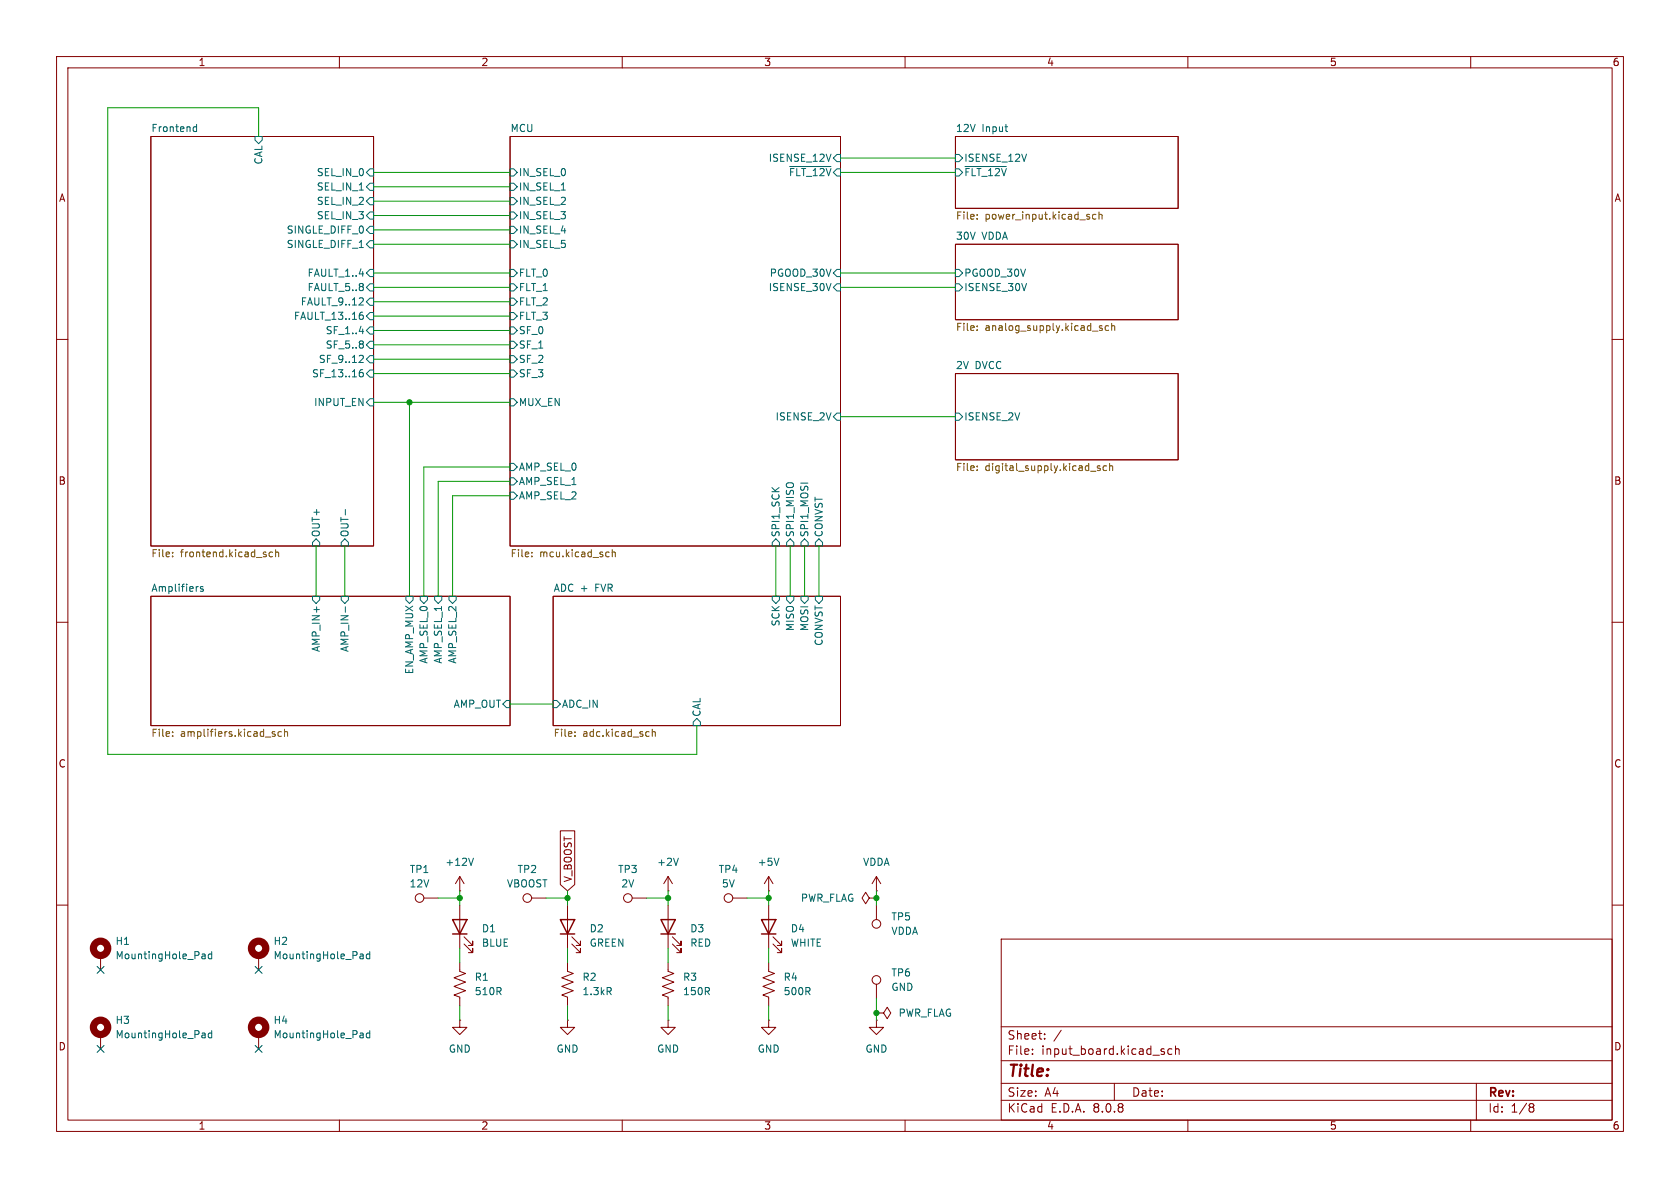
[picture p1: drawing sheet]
<svg xmlns="http://www.w3.org/2000/svg" width="297mm" height="210mm" viewBox="0 0 297 210" stroke-linecap="round" stroke-linejoin="round" font-family="sans-serif">
<g fill="none" stroke="#840000" stroke-width=".18">
<path d="M10 10h277v190h-277zM12 12h273v186h-273zM60 10v2M110 10v2M160 10v2M210 10v2M260 10v2M26.7 24.1h39.3v72.4h-39.3zM90.2 24.1h58.4v72.4h-58.4zM168.9 24.1h39.4v12.7h-39.4zM168.9 43.2h39.4v13.3h-39.4zM10 60h2"/>
<path d="M168.9 66h39.4v15.3h-39.4zM285 60h2M10 110h2M26.7 105.4h63.5v22.9h-63.5zM97.8 105.4h50.8v22.9h-50.8zM285 110h2M74.9 158.8h2.6M81.3 157.5h.1M81.3 154.9l-.8 1.3M81.3 154.9v2.6M81.3 154.9l.7 1.3M94 158.8h2.5"/>
<path d="M99.1 146.9h2.5v9.5l-1.3 1.1-1.2-1.1zM111.8 158.8h2.5M118.1 157.5h.1M118.1 154.9l-.8 1.3M118.1 154.9v2.6M118.1 154.9l.8 1.3M129.5 158.8h2.6M135.9 157.5h.1M135.9 154.9v2.6M135.9 154.9l-.8 1.3M135.9 154.9l.8 1.3M153.7 158.8l-.7-1.1-.6 1.1 .6 1 .7-1h1.2"/>
<path d="M154.9 157.5h.1M154.9 158.8h.1M154.9 154.9l-.7 1.3M154.9 154.9v2.6M154.9 154.9l.8 1.3M10 160h2M17.8 168.9v2.6M45.7 168.9v2.6M81.3 170.2v1.5l1 .4-2 .7 2 .8-2 .8 2 .7-2 .8 1 .4v1.5M81.3 160v7.6M82 166.9l1.6 1.5v-.8v.8h-.8M82 165.6l1.6 1.5v-.7v.7h-.8"/>
<path d="M100.3 170.2v1.5l1 .4-2 .7 2 .8-2 .8 2 .7-2 .8 1 .4v1.5M100.3 160v7.6M101.1 166.9l1.5 1.5v-.8v.8h-.7M101.1 165.6l1.5 1.5v-.7v.7h-.7M118.1 170.2v1.5l1 .4-2 .7 2 .8-2 .8 2 .7-2 .8 1 .4v1.5M118.1 160v7.6M118.9 166.9l1.5 1.5v-.8v.8h-.8M118.9 165.6l1.5 1.5v-.7v.7h-.8M135.9 170.2v1.5l1 .4-2 .7 2 .8-2 .8 2 .7-2 .8 1 .4v1.5M135.9 160v7.6M136.7 166.9l1.5 1.5v-.8v.8h-.8M136.7 165.6l1.5 1.5v-.7v.7h-.8"/>
<path d="M154.9 179.1h1.3l.6-1 .7 1-.7 1-.6-1M154.9 179.1h.1M154.9 160v2.6M154.9 174v2.5M177 166h108v32h-108zM285 160h2M17.8 182.9v2.5M45.7 182.9v2.5M60 198v2M81.3 180.3v1.3h1.2l-1.2 1.3-1.3-1.3h1.3M81.3 180.3h.1M100.3 180.3v1.3h1.3l-1.3 1.3-1.2-1.3h1.2"/>
<path d="M100.3 180.3h.1M110 198v2M118.1 180.3v1.3h1.3l-1.3 1.3-1.3-1.3h1.3M118.1 180.3h.1M135.9 180.3v1.3h1.3l-1.3 1.3-1.3-1.3h1.3M135.9 180.3h.1M154.9 180.3v1.3h1.3l-1.3 1.3-1.2-1.3h1.2M154.9 180.3h.1M160 198v2M177 194.5h108M177 191.5h108M177 187.5h108"/>
<path d="M177 181.5h108M182.5 186.3v.1M182.5 185.5v.1M184.7 183.6v.1M184.7 182.8v.1M187.6 182.1l-1.3 2M197 191.5v3M205.5 185.9l.3 .1 .1 .2-.2 .2h-.3M205.5 185.4l.3 .1M207.2 185.5l-.5-.1-.2 .3v.4l.1 .2h.6M207.8 185.5l.2-.1 .4 .1 .1 .9M207.8 184.9v1.5"/>
<path d="M210 198v2M260 198v2M261 191.5v6.5M270.6 195.1l.4 .1 .2 .2-.3 .3M270.6 195.7h.3M270.9 195.7l.2 .2 .1 .4-.2 .2-.4 .1"/>
<circle cx="74.2" cy="158.7" r=".76"/>
<circle cx="93.2" cy="158.7" r=".76"/>
<circle cx="111" cy="158.7" r=".76"/>
<circle cx="128.8" cy="158.7" r=".76"/>
<circle cx="154.9" cy="173.2" r=".76"/>
<circle cx="154.9" cy="163.3" r=".76"/>
</g>
<g fill="none" stroke="#006464" stroke-width=".18">
<path d="M34.2 23.1l.2 .2 .4-.1M34.8 22.5l-.4-.1-.2 .1M34.8 22v1.3M45.1 24.1h1.3v.7l-.7 .6-.6-.6zM65.4 37.5h.6v1.2h-.6l-.6-.6zM65.4 32.4h.6v1.3h-.6l-.6-.7zM65.4 29.8h.6v1.3h-.6l-.6-.6zM65.4 34.9h.6v1.3h-.6l-.6-.6zM90.2 29.8h.6l.6 .7-.6 .6h-.6zM90.2 37.5h.6l.6 .6-.6 .6h-.6zM90.2 32.4h.6l.6 .6-.6 .7h-.6zM90.2 34.9h.6l.6 .7-.6 .6h-.6z"/>
<path d="M139.6 29.4h7.3M148 27.3h.6v1.3h-.6l-.7-.7zM168.9 29.8h.6l.7 .7-.7 .6h-.6zM168.9 27.3h.6l.7 .6-.7 .7h-.6zM170.6 29.4h7.3M177.7 22.4h.4M178 23.3h.1M63.5 43.8h.7M63.5 58.6h.8M63.8 55.7h.2l.2 .2v.4l-.4 .2M63.9 55.2h.2M64.1 52.7l.1 .2v.3l-.7 .7h.7"/>
<path d="M65.4 55.2h.6v1.3h-.6l-.6-.6zM65.4 52.7h.6v1.3h-.6l-.6-.7zM65.4 50.2h.6v1.2h-.6l-.6-.6zM65.4 47.6h.6v1.3h-.6l-.6-.6zM65.4 40h.6v1.3h-.6l-.6-.7zM65.4 42.5h.6v1.3h-.6l-.6-.6zM65.4 57.8h.6v1.3h-.6l-.6-.7zM90.2 42.5h.6l.6 .7-.6 .6h-.6zM90.2 40h.6l.6 .6-.6 .7h-.6zM90.2 47.6h.6l.6 .7-.6 .6h-.6zM90.2 50.2h.6l.6 .6-.6 .6h-.6zM90.2 52.7h.6l.6 .6-.6 .7h-.6z"/>
<path d="M90.2 55.2h.6l.6 .7-.6 .6h-.6zM90.2 57.8h.6l.6 .6-.6 .7h-.6zM148 50.2h.6v1.2h-.6l-.7-.6zM148 47.6h.6v1.3h-.6l-.7-.6zM168.9 47.6h.6l.7 .7-.7 .6h-.6zM168.9 50.2h.6l.7 .6-.7 .6h-.6zM63.7 62.8l.4 .1 .1 .3-.7 .9h.7M63.8 65.8h.2l.2 .3v.4l-.4 .1M64.1 65.3l-.3 .1M64.2 60.4v.3M64.2 60.9v.5M65.4 65.4h.6v1.3h-.6l-.6-.7z"/>
<path d="M65.4 62.9h.6v1.2h-.6l-.6-.6zM65.4 60.3h.6v1.3h-.6l-.6-.6zM65.4 70.5h.6v1.3h-.6l-.6-.7zM90.2 70.5h.6l.6 .6-.6 .7h-.6zM90.2 65.4h.6l.6 .6-.6 .7h-.6zM90.2 60.3h.6l.6 .7-.6 .6h-.6zM90.2 62.9h.6l.6 .6-.6 .6h-.6zM148 73h.6v1.3h-.6l-.7-.6zM168.9 73h.6l.7 .7-.7 .6h-.6zM55.9 95.3l.6 .6v.6h-1.3v-.6zM61 95.3l.6 .6v.6h-1.3v-.6zM61.1 90.1v.9"/>
<path d="M90.2 81.9h.6l.6 .7-.6 .6h-.6zM90.2 84.5h.6l.6 .6-.6 .6h-.6zM90.2 87h.6l.6 .6-.6 .7h-.6zM137.2 95.3l.6 .6v.6h-1.3v-.6zM139.7 95.3l.6 .6v.6h-1.2v-.6zM142.2 95.3l.7 .6v.6h-1.3v-.6zM144.8 95.3l.6 .6v.6h-1.3v-.6zM34.9 103.7h.2M35.9 103.7h-.3l-.2 .2 .1 .2 .4 .1v.3h-.5M55.2 105.4h1.3v.6l-.6 .7-.7-.7zM60.3 105.4h1.3v.6l-.6 .7-.7-.7zM61.1 107.3v.9"/>
<path d="M71.8 105.4h1.2v.6l-.6 .7-.6-.7zM74.3 105.4h1.3v.6l-.7 .7-.6-.7zM76.8 105.4h1.3v.6l-.6 .7-.7-.7zM79.4 105.4h1.2v.6l-.6 .7-.6-.7zM136.5 105.4h1.3v.6l-.6 .7-.7-.7zM139.1 105.4h1.2v.6l-.6 .7-.6-.7zM141.6 105.4h1.3v.6l-.7 .7-.6-.7zM144.1 105.4h1.3v.6l-.6 .7-.7-.7zM88.9 124.5l.6-.7h.7v1.3h-.7zM97.8 123.8h.6l.7 .7-.7 .6h-.6zM123.2 127l.6 .6v.7h-1.2v-.7zM83.7 151.7l-.4 1.3"/>
<path d="M119.9 151.7l-.4 1.3M137.7 151.7l-.4 1.3M35.9 168.6h.2l.2 .2v.7M36.3 169.4l-.4 .1M36.3 168.9l-.4 .1M37.4 168.2v1.3M37.4 168.7l-.3-.1-.3 .3 .1 .5h.5M63.8 168.6l.4 .1v.8M64.2 169.4l-.4 .1M64.2 168.9l-.4 .1M65.4 168.7l-.4-.1-.2 .3 .1 .5h.5M65.4 168.2v1.3"/>
<path d="M107.6 175.2l.5 .6M108 174.7v.4M35.9 182.6h.2l.2 .2v.7M36.3 183.4l-.4 .1M36.3 182.9l-.4 .1M37.4 182.7l-.3-.1-.3 .3 .1 .5h.5M37.4 182.2v1.3M63.8 182.6l.4 .1v.8M64.2 183.4l-.4 .1M64.2 182.9l-.4 .1M65.4 182.7l-.4-.1-.2 .3 .1 .5h.5M65.4 182.2v1.3"/>
</g>
<g fill="none" stroke="#725600" stroke-width=".18">
<path d="M172.8 38v.1M172.8 38.6v.1M192.6 38.4v.3M193.7 38l-.3-.1-.3 .2 .2 .6h.4M194.3 38l.2-.1 .3 .1v.7M194.3 37.5v1.2M172.8 58.3v.1M172.8 57.6v.2M194.3 57.8l.6 .4-.2 .2h-.4M194.8 57.6h-.3l-.2 .2M196 57.6h-.4l-.2 .2 .1 .6h.5M196.5 57.7l.2-.1h.3l.1 .8"/>
<path d="M196.5 57.2v1.2M30.5 98.3v.1M30.5 97.6v.2M48.2 97.6h-.4l-.2 .2 .1 .6h.5M48.7 97.7l.2-.1h.3l.1 .8M48.7 97.2v1.2M94 98.3v.1M94 97.6v.2M107.6 97.6h.1M107.7 98.4h-.1M108.2 97.7l.2-.1h.3l.1 .8M108.2 97.2v1.2"/>
<path d="M172.8 82.4v.1M172.8 83.1v.1M192.8 83.3h.9M194.5 82.4l-.3-.1-.2 .2v.2l.5 .1v.3h-.5M195.6 82.4l-.3-.1-.3 .3 .1 .5h.5M196.2 82.5l.1-.2 .3 .1 .1 .8M196.2 81.9v1.3M30.5 129.4v.1M30.5 130.1v.1M48.3 129.3l.3 .1M48.3 129.8h.3l.1 .2-.2 .2h-.3M49.8 129.4l-.4-.1-.3 .3 .2 .5h.5"/>
<path d="M50.3 129.5l.2-.2 .3 .1v.8M50.3 128.9v1.3M101.6 130.1v.1M101.6 129.4v.1M114.6 129.3l.2 .1M114.8 130.1l-.2 .1M115.3 128.9v1.3M115.3 129.5l.2-.2 .3 .1 .1 .8"/>
</g>
<g fill="none" stroke="#840000" stroke-width="1.3">
<circle cx="17.8" cy="167.6" r="1.27"/>
<circle cx="45.7" cy="167.6" r="1.27"/>
<circle cx="17.8" cy="181.6" r="1.27"/>
<circle cx="45.7" cy="181.6" r="1.27"/>
</g>
<path d="M80 162.6h2.5l-1.2 2.5zM80 165.1h2.5M99.1 162.6h2.5l-1.3 2.5zM99.1 165.1h2.5M116.8 162.6h2.6l-1.3 2.5zM116.8 165.1h2.6M134.6 162.6h2.6l-1.3 2.5zM134.6 165.1h2.6" fill="none" stroke="#840000" stroke-width=".25"/>
<g fill="none" stroke="#009600" stroke-width=".18">
<path d="M45.7 24.1v-5h-26.7v114.3h104.2v-5.1M66 38.1h24.2M66 30.5h24.2M66 35.6h24.2M66 33h24.2M148.6 30.5h20.3M148.6 27.9h20.3M66 43.2h24.2M66 50.8h24.2M66 58.4h24.2M66 53.3h24.2M66 48.3h24.2"/>
<path d="M66 55.9h24.2M66 40.6h24.2M148.6 50.8h20.3M148.6 48.3h20.3M66 63.5h24.2M66 61h24.2M66 66h24.2M66 71.1h24.2M72.4 71.1v34.3M148.6 73.7h20.3M55.9 96.5v8.9M61 96.5v8.9"/>
<path d="M90.2 87.6h-10.2v17.8M90.2 85.1h-12.7v20.3M90.2 82.6h-15.3v22.8M137.2 96.5v8.9M139.7 96.5v8.9M142.2 96.5v8.9M144.8 96.5v8.9M90.2 124.5h7.6M77.5 158.8h3.8M81.3 157.5v2.5M96.5 158.8h3.8M100.3 157.5v2.5"/>
<path d="M114.3 158.8h3.8M118.1 157.5v2.5M132.1 158.8h3.8M135.9 157.5v2.5M154.9 157.5v2.5M81.3 167.6v2.6M81.3 177.8v2.5M100.3 167.6v2.6M100.3 177.8v2.5M118.1 167.6v2.6M118.1 177.8v2.5M135.9 167.6v2.6"/>
<path d="M135.9 177.8v2.5M154.9 176.5v3.8"/>
</g>
<path d="M17.2 170.8l1.2 1.3M18.4 170.8l-1.2 1.3M45.1 170.8l1.2 1.3M46.3 170.8l-1.2 1.3M17.2 184.8l1.2 1.2M18.4 184.8l-1.2 1.2M45.1 184.8l1.2 1.2M46.3 184.8l-1.2 1.2" fill="none" stroke="#000084" stroke-width=".18"/>
<g fill="#009600" stroke="#009600" stroke-width=".18">
<circle cx="72.4" cy="71.1" r=".46"/>
<circle cx="81.3" cy="158.8" r=".46"/>
<circle cx="100.3" cy="158.8" r=".46"/>
<circle cx="118.1" cy="158.8" r=".46"/>
<circle cx="154.9" cy="179.1" r=".46"/>
<circle cx="154.9" cy="158.8" r=".46"/>
<circle cx="135.9" cy="158.8" r=".46"/>
</g>
<text font-size="2.8" fill="#840000" x="178" y="190.9">Title:</text>
<g font-size="2.1" fill="#840000">
<text x="178" y="184">Sheet:</text>
<text x="178" y="186.7">File:</text>
<text x="184.1" y="186.7">input_board.kicad_sch</text>
<text x="178" y="196.9">KiCad</text>
<text x="178" y="194.1">Size:</text>
<text x="184.7" y="194.1">A4</text>
<text x="185.7" y="196.9">E.D.A.</text>
<text x="193.3" y="196.9">8.0.8</text>
<text x="200" y="194.1">Date:</text>
<text x="263" y="194.3">Rev:</text>
<text x="263" y="196.9">Id:</text>
<text x="267.1" y="196.9">1/8</text>
</g>
<g font-size="1.8" fill="#840000">
<text x="35" y="11.9">1</text>
<text x="85" y="11.9">2</text>
<text x="135" y="11.9">3</text>
<text x="185" y="11.9">4</text>
<text x="235" y="11.9">5</text>
<text x="285" y="11.9">6</text>
<text x="10.3" y="35.9">A</text>
<text x="285.3" y="35.9">A</text>
<text x="10.3" y="85.9">B</text>
<text x="285.3" y="85.9">B</text>
<text x="10.3" y="135.9">C</text>
<text x="285.3" y="135.9">C</text>
<text x="101.3" y="156.1" transform="rotate(-90 101.3 156.1)">V_BOOST</text>
<text x="10.3" y="185.9">D</text>
<text x="285.3" y="185.9">D</text>
<text x="35" y="199.9">1</text>
<text x="85" y="199.9">2</text>
<text x="135" y="199.9">3</text>
<text x="185" y="199.9">4</text>
<text x="235" y="199.9">5</text>
<text x="285" y="199.9">6</text>
</g>
<g font-size="1.8" fill="#006464">
<text x="26.7" y="23.4">Frontend</text>
<text x="90.2" y="23.4">MCU</text>
<text x="168.9" y="23.4">12V</text>
<text x="173.6" y="23.4">Input</text>
<text x="46.6" y="29.2" transform="rotate(-90 46.6 29.2)">CAL</text>
<text x="135.8" y="28.8">ISENSE_12V</text>
<text x="170.4" y="28.8">ISENSE_12V</text>
<text x="55.9" y="33.9">SEL_IN_1</text>
<text x="55.9" y="31.3">SEL_IN_0</text>
<text x="91.6" y="31.3">IN_SEL_0</text>
<text x="91.6" y="33.9">IN_SEL_1</text>
<text x="139.4" y="31.3">~{FLT_12V}</text>
<text x="170.4" y="31.3">~{FLT_12V}</text>
<text x="50.6" y="41.5">SINGLE_DIFF_0</text>
<text x="55.9" y="39">SEL_IN_3</text>
<text x="55.9" y="36.4">SEL_IN_2</text>
<text x="91.6" y="39">IN_SEL_3</text>
<text x="91.6" y="36.4">IN_SEL_2</text>
<text x="91.6" y="41.5">IN_SEL_4</text>
<text x="50.6" y="44">SINGLE_DIFF_1</text>
<text x="91.6" y="44">IN_SEL_5</text>
<text x="168.9" y="42.5">30V</text>
<text x="173.6" y="42.5">VDDA</text>
<text x="54.3" y="51.7">FAULT_5..8</text>
<text x="54.3" y="49.1">FAULT_1..4</text>
<text x="91.6" y="49.1">FLT_0</text>
<text x="91.6" y="51.7">FLT_1</text>
<text x="135.8" y="51.7">ISENSE_30V</text>
<text x="136" y="49.1">PGOOD_30V</text>
<text x="170.4" y="49.1">PGOOD_30V</text>
<text x="170.4" y="51.7">ISENSE_30V</text>
<text x="51.9" y="56.7">FAULT_13..16</text>
<text x="53.1" y="54.2">FAULT_9..12</text>
<text x="57.5" y="59.3">SF_1..4</text>
<text x="91.6" y="54.2">FLT_2</text>
<text x="91.6" y="56.7">FLT_3</text>
<text x="91.6" y="59.3">SF_0</text>
<text x="56.3" y="64.4">SF_9..12</text>
<text x="57.5" y="61.8">SF_5..8</text>
<text x="91.6" y="61.8">SF_1</text>
<text x="91.6" y="64.4">SF_2</text>
<text x="168.9" y="65.3">2V</text>
<text x="172.4" y="65.3">DVCC</text>
<text x="55.1" y="66.9">SF_13..16</text>
<text x="55.4" y="72">INPUT_EN</text>
<text x="91.6" y="72">MUX_EN</text>
<text x="91.6" y="66.9">SF_3</text>
<text x="137" y="74.5">ISENSE_2V</text>
<text x="170.4" y="74.5">ISENSE_2V</text>
<text x="91.6" y="83.4">AMP_SEL_0</text>
<text x="91.6" y="86">AMP_SEL_1</text>
<text x="91.6" y="88.5">AMP_SEL_2</text>
<text x="56.7" y="95.1" transform="rotate(-90 56.7 95.1)">OUT+</text>
<text x="61.8" y="95.1" transform="rotate(-90 61.8 95.1)">OUT-</text>
<text x="138" y="95.1" transform="rotate(-90 138 95.1)">SPI1_SCK</text>
<text x="140.6" y="95.1" transform="rotate(-90 140.6 95.1)">SPI1_MISO</text>
<text x="143.1" y="95.1" transform="rotate(-90 143.1 95.1)">SPI1_MOSI</text>
<text x="145.6" y="95.1" transform="rotate(-90 145.6 95.1)">CONVST</text>
<text x="26.7" y="104.7">Amplifiers</text>
<text x="97.8" y="104.7">ADC +</text>
<text x="105.3" y="104.7">FVR</text>
<text x="138" y="110.8" transform="rotate(-90 138 110.8)">SCK</text>
<text x="140.6" y="111.7" transform="rotate(-90 140.6 111.7)">MISO</text>
<text x="143.1" y="111.7" transform="rotate(-90 143.1 111.7)">MOSI</text>
<text x="56.7" y="115.4" transform="rotate(-90 56.7 115.4)">AMP_IN+</text>
<text x="61.8" y="115.4" transform="rotate(-90 61.8 115.4)">AMP_IN-</text>
<text x="73.3" y="119.3" transform="rotate(-90 73.3 119.3)">EN_AMP_MUX</text>
<text x="75.8" y="117.4" transform="rotate(-90 75.8 117.4)">AMP_SEL_0</text>
<text x="78.3" y="117.4" transform="rotate(-90 78.3 117.4)">AMP_SEL_1</text>
<text x="80.9" y="117.4" transform="rotate(-90 80.9 117.4)">AMP_SEL_2</text>
<text x="145.6" y="114.3" transform="rotate(-90 145.6 114.3)">CONVST</text>
<text x="80.1" y="125.3">AMP_OUT</text>
<text x="99.3" y="125.3">ADC_IN</text>
<text x="124.1" y="126.8" transform="rotate(-90 124.1 126.8)">CAL</text>
<text x="72.3" y="154.5">TP1</text>
<text x="78.6" y="153.3">+12V</text>
<text x="91.4" y="154.5">TP2</text>
<text x="109.2" y="154.5">TP3</text>
<text x="116.1" y="153.3">+2V</text>
<text x="127" y="154.5">TP4</text>
<text x="133.9" y="153.3">+5V</text>
<text x="152.5" y="153.3">VDDA</text>
<text x="72.3" y="157.1">12V</text>
<text x="89.5" y="157.1">VBOOST</text>
<text x="109.7" y="157.1">2V</text>
<text x="127.5" y="157.1">5V</text>
<text x="141.5" y="159.6">PWR_FLAG</text>
<text x="20.3" y="167.2">H1</text>
<text x="48.3" y="167.2">H2</text>
<text x="85.1" y="165">D1</text>
<text x="85.1" y="167.6">BLUE</text>
<text x="104.1" y="165">D2</text>
<text x="104.1" y="167.6">GREEN</text>
<text x="121.9" y="165">D3</text>
<text x="121.9" y="167.6">RED</text>
<text x="139.7" y="165">D4</text>
<text x="139.7" y="167.6">WHITE</text>
<text x="157.5" y="162.9">TP5</text>
<text x="157.5" y="165.5">VDDA</text>
<text x="20.3" y="169.8">MountingHole_Pad</text>
<text x="48.3" y="169.8">MountingHole_Pad</text>
<text x="83.8" y="173.6">R1</text>
<text x="102.9" y="173.6">R2</text>
<text x="120.7" y="173.6">R3</text>
<text x="138.4" y="173.6">R4</text>
<text x="157.5" y="172.8">TP6</text>
<text x="83.8" y="176.1">510R</text>
<text x="102.9" y="176.1">1.3kR</text>
<text x="120.7" y="176.1">150R</text>
<text x="138.4" y="176.1">500R</text>
<text x="157.5" y="175.4">GND</text>
<text x="158.8" y="179.9">PWR_FLAG</text>
<text x="20.3" y="181.2">H3</text>
<text x="20.3" y="183.7">MountingHole_Pad</text>
<text x="48.3" y="181.2">H4</text>
<text x="48.3" y="183.7">MountingHole_Pad</text>
<text x="79.2" y="186.3">GND</text>
<text x="98.3" y="186.3">GND</text>
<text x="116.1" y="186.3">GND</text>
<text x="133.9" y="186.3">GND</text>
<text x="152.9" y="186.3">GND</text>
</g>
<g font-size="1.8" fill="#725600">
<text x="168.9" y="39.1">File:</text>
<text x="174.1" y="39.1">power_input.kicad_sch</text>
<text x="168.9" y="58.8">File:</text>
<text x="174.1" y="58.8">analog_supply.kicad_sch</text>
<text x="168.9" y="83.6">File:</text>
<text x="174.1" y="83.6">digital_supply.kicad_sch</text>
<text x="26.7" y="98.8">File:</text>
<text x="31.9" y="98.8">frontend.kicad_sch</text>
<text x="90.2" y="98.8">File:</text>
<text x="95.4" y="98.8">mcu.kicad_sch</text>
<text x="26.7" y="130.6">File:</text>
<text x="31.9" y="130.6">amplifiers.kicad_sch</text>
<text x="97.8" y="130.6">File:</text>
<text x="103" y="130.6">adc.kicad_sch</text>
</g>
</svg>
